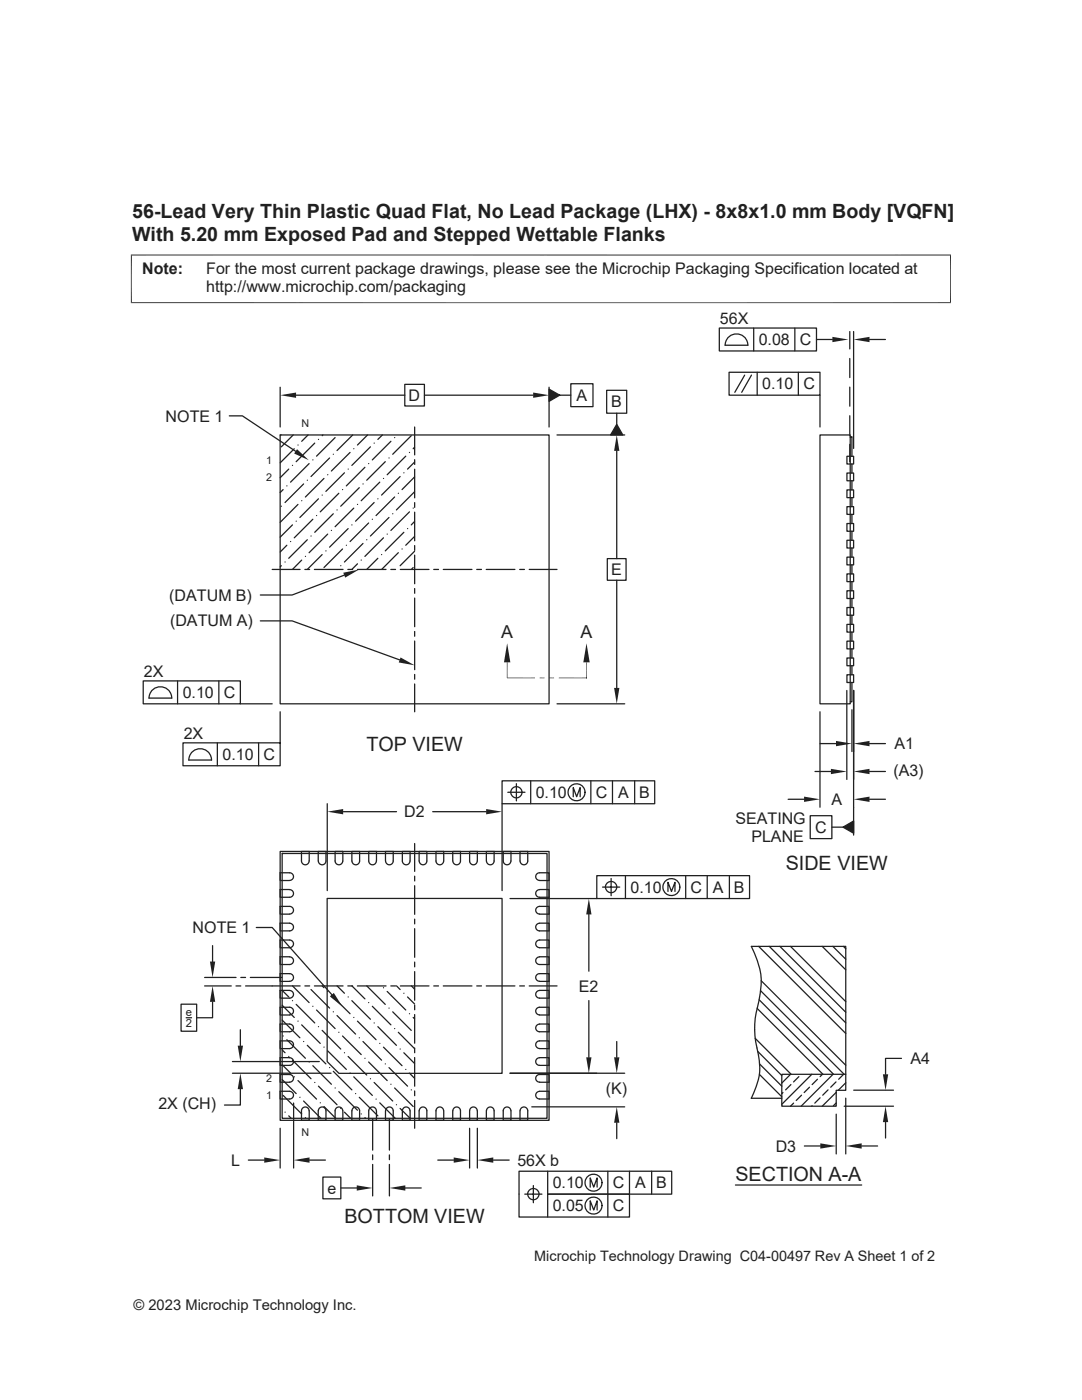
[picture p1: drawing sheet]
<svg xmlns="http://www.w3.org/2000/svg" width="216mm" height="279mm" viewBox="0 0 216 279" stroke-linecap="round" stroke-linejoin="round" font-family="sans-serif">
<g fill="none" stroke="#231f20" stroke-width=".25">
<path d="M55.9 86.8h.1M55.9 86.8h53.7v53.7h-53.7zM56.5 97.7l-.6 .6M57.2 97h.1M57.6 93.6l-1.7 1.7M58.4 92.9h.1M58.5 86.8l-2.4 2.4M58.7 89.6l-2.8 2.8M59.5 88.8h.1M60.2 99.9h.1M60.6 96.6l-3.7 3.7M61.3 95.8h.1"/>
<path d="M61.5 86.8l-1.3 1.3M61.7 92.5l-3.7 3.7M62.4 91.8h.1M62.8 88.4l-3.7 3.7M63.5 87.7h.1M63.5 99.5l-3.7 3.8M64.3 98.8h.1M64.4 86.8l-.1 .2M64.6 95.5l-3.7 3.7M65.4 94.7h.1M65.8 91.4l-3.7 3.7M66.5 90.7h.1"/>
<path d="M66.9 87.3l-3.7 3.7M67.6 98.4l-3.7 3.8M68.3 97.7h.1M68.7 94.4l-3.7 3.7M69.5 93.6h.1M69.9 90.3l-3.8 3.7M70.4 86.8l-3.2 3.1M70.6 89.6h.1M71.7 97.3l-3.7 3.7M72.4 96.6h.1M72.8 93.3l-3.7 3.7M73.3 86.8l-2 2"/>
<path d="M73.6 92.5h.1M73.9 89.2l-3.7 3.7M74.7 88.4h.1M75.4 99.5h.1M75.8 96.2l-3.7 3.7M76.3 86.8l-.9 .9M76.5 95.5h.1M76.9 92.1l-3.7 3.7M77.6 91.4h.1M78 88.1l-3.7 3.7M78.7 87.3h.1M78.7 99.2l-3.7 3.7"/>
<path d="M79.5 98.4h.1M79.8 95.1l-3.7 3.7M80.6 94.4h.1M81 91l-3.7 3.7M81.7 90.3h.1M82.1 87l-3.7 3.7M82.7 89.3l-.3 .3M82.7 92.2l-1.4 1.4M82.7 95.2l-2.5 2.5M82.7 98.2l-3.6 3.6M123.1 84.7l1.2 2.1h-2.5zM123.1 82.5v2.2"/>
<path d="M163.6 86.8h6.1v53.7h-6.1zM169 97.8h1.3v1.5h-1.3zM169 94.4h1.3v1.5h-1.3zM169 91.1h1.3v1.5h-1.3zM170 87.2h-.3h.3v3.9M170 92.6v1.8M170 95.9v1.9M170 99.3v1.8M56.1 101h.1M56.1 112.9l-.2 .2M56.9 112.2h.1M57.2 108.8l-1.3 1.4"/>
<path d="M58 108.1h.1M58.4 104.8l-2.5 2.4M59.1 104h.1M59.5 100.7l-3.6 3.5M60.2 111.8l-1.8 1.8M60.9 111h.1M61.3 107.7l-3.7 3.7M62.1 107h.1M62.4 103.6l-3.7 3.7M63.2 102.9h.1M64.3 110.7l-3 2.9M65 109.9h.1"/>
<path d="M65.4 106.6l-3.7 3.7M66.1 105.9h.1M66.5 102.5l-3.7 3.7M67.2 101.8h.1M68 112.9h.1M68.3 109.6l-3.7 3.7M69.1 108.8h.1M69.5 105.5l-3.7 3.7M70.2 104.8h.1M70.6 101.4l-3.7 3.7M71.3 100.7h.1M71.3 112.5l-1.1 1.1"/>
<path d="M72.1 111.8h.1M72.4 108.5l-3.7 3.7M73.2 107.7h.1M73.6 104.4l-3.7 3.7M74.3 103.6h.1M74.7 100.3l-3.7 3.7M75.4 111.4l-2.2 2.2M76.1 110.7h.1M76.5 107.3l-3.7 3.7M77.3 106.6h.1M77.6 103.3l-3.7 3.7M78.4 102.5h.1"/>
<path d="M79.5 110.3l-3.3 3.3M80.2 109.6h.1M80.6 106.2l-3.7 3.7M81.3 105.5h.1M81.7 102.2l-3.7 3.7M82.4 101.4h.1M82.4 113.3l-.3 .3M82.7 104.1l-.6 .7M82.7 107.1l-1.7 1.7M82.7 110l-2.9 2.9M169 117.9h1.3v1.5h-1.3zM169 114.5h1.3v1.6h-1.3z"/>
<path d="M169 111.2h1.3v1.5h-1.3zM169 107.8h1.3v1.6h-1.3zM169 104.5h1.3v1.5h-1.3zM169 101.1h1.3v1.6h-1.3zM170 102.7v1.8M170 106v1.8M170 109.4v1.8M170 112.7v1.8M170 116.1v1.8M170 119.4v1.8M169 134.7h1.3v1.5h-1.3zM169 131.3h1.3v1.6h-1.3z"/>
<path d="M169 128h1.3v1.5h-1.3zM169 124.6h1.3v1.6h-1.3zM169 121.2h1.3v1.6h-1.3zM170 136.2v3.9h-.3M170 122.8v1.8M170 126.2v1.8M170 129.5v1.8M170 132.9v1.8M55.9 177.5h1.9a.76 .76 0 0 1 .8 .8 .76 .76 0 0 1-.8 .8h-1.9zM55.9 169.9h53.7v53.7h-53.7zM56.3 170.3h52.9v52.9h-52.9zM56.3 170.3h.1"/>
<path d="M57.8 175.7a.76 .76 0 0 0 .8-.8 .76 .76 0 0 0-.8-.7h-1.9v1.5h1.9M61.7 171.8a.76 .76 0 0 1-.8 .8 .76 .76 0 0 1-.7-.8v-1.9h1.5v1.9M63.5 169.9h1.5v1.9a.77 .77 0 0 1-.7 .8 .77 .77 0 0 1-.8-.8zM65.3 179.3h34.9v34.9h-32.6l-2.3-2.3zM66.9 169.9h1.5v1.9a.76 .76 0 0 1-.8 .8 .76 .76 0 0 1-.7-.8zM70.2 171.8a.76 .76 0 0 0 .8 .8 .76 .76 0 0 0 .8-.8v-1.9h-1.6v1.9M75.1 171.8a.76 .76 0 0 1-.8 .8 .76 .76 0 0 1-.7-.8v-1.9h1.5v1.9M76.9 169.9h1.6v1.9a.77 .77 0 0 1-.8 .8 .77 .77 0 0 1-.8-.8zM80.3 169.9h1.5v1.9a.76 .76 0 0 1-.8 .8 .76 .76 0 0 1-.7-.8zM83.7 171.8a.76 .76 0 0 0 .7 .8 .76 .76 0 0 0 .8-.8v-1.9h-1.6v1.9M88.5 171.8a.76 .76 0 0 1-.7 .8 .76 .76 0 0 1-.8-.8v-1.9h1.5v1.9M90.3 169.9h1.6v1.9a.77 .77 0 0 1-.8 .8 .77 .77 0 0 1-.8-.8z"/>
<path d="M93.7 169.9h1.6l-.1 1.9a.76 .76 0 0 1-.7 .8 .76 .76 0 0 1-.8-.8zM97.1 171.8a.76 .76 0 0 0 .7 .8 .76 .76 0 0 0 .8-.8v-1.9h-1.6v1.9M100.4 169.9h1.6l-.1 1.9a.76 .76 0 0 1-.7 .8 .76 .76 0 0 1-.8-.8zM103.8 169.9h1.5v1.9a.77 .77 0 0 1-.8 .8 .77 .77 0 0 1-.7-.8zM107.1 177.8l.6-.3h1.9v1.6h-1.9a.76 .76 0 0 1-.7-.5 .76 .76 0 0 1 .1-.8zM107.7 175.7a.76 .76 0 0 1-.8-.8 .76 .76 0 0 1 .8-.7h1.9v1.5h-1.9M55.9 180.9h1.9a.77 .77 0 0 1 .8 .8 .77 .77 0 0 1-.8 .7h-1.9zM55.9 190.9l1.9 .1a.76 .76 0 0 1 .8 .7 .76 .76 0 0 1-.8 .8h-1.9zM55.9 194.3h1.9a.77 .77 0 0 1 .8 .8 .77 .77 0 0 1-.8 .8h-1.9zM56.3 197.7l1.3 1.3M57.8 184.2h-1.9v1.6h1.9a.76 .76 0 0 0 .8-.8 .76 .76 0 0 0-.8-.7M57.8 189.1a.76 .76 0 0 0 .8-.7 .76 .76 0 0 0-.8-.8h-1.9v1.5h1.9"/>
<path d="M57.8 197.7h-1.9v1.5h1.9a.76 .76 0 0 0 .8-.8 .76 .76 0 0 0-.8-.7M58.4 196.7l3.3 3.4M58.4 199.7h.1M62.1 197.5l3.7 3.7M64.3 196.7l.3 .4M65.4 197.9h.1M66.1 198.6l3.7 3.7M67.2 196.7l1.5 1.5M69.5 199h.1M70.2 196.7l2.6 2.6M70.2 199.7l3.7 3.7M73.2 196.7l3.7 3.7"/>
<path d="M76.5 197.1h.1M77.3 197.9l3.7 3.7M79.1 196.7l.7 .8M80.6 198.2h.1M81.3 199l1.4 1.4M82.1 196.7l.6 .7M107.1 194.6l.6-.3h1.9v1.6l-1.9-.1a.76 .76 0 0 1-.7-.4 .76 .76 0 0 1 .1-.8zM107.1 191.2l.6-.3h1.9v1.6h-1.9a.76 .76 0 0 1-.7-.5 .76 .76 0 0 1 .1-.8zM107.1 181.1l.6-.2h1.9v1.5h-1.9a.76 .76 0 0 1-.7-.4 .76 .76 0 0 1 .1-.9zM107.7 197.7h1.9v1.5h-1.9a.76 .76 0 0 1-.8-.8 .76 .76 0 0 1 .8-.7M107.7 184.2h1.9v1.6h-1.9a.76 .76 0 0 1-.8-.8 .76 .76 0 0 1 .8-.7M107.7 189.1a.76 .76 0 0 1-.8-.7 .76 .76 0 0 1 .8-.8h1.9v1.5h-1.9"/>
<path d="M151.4 188.9l17.4 17.3M151.5 199.5l14.8 14.9M151.8 197.7l16.6 16.7M151.9 195.7l16.9 16.9M153.5 188.9l15.3 15.2M155.6 188.9l13.2 13.1M157.7 188.9l11.1 11M164.1 188.9l4.7 4.6M166.2 188.9l2.6 2.5M168.3 188.9l.5 .4M55.9 204.4h1.9a.76 .76 0 0 1 .8 .7 .76 .76 0 0 1-.8 .8h-1.9zM55.9 207.7h1.9a.77 .77 0 0 1 .8 .8 .77 .77 0 0 1-.8 .8h-1.9z"/>
<path d="M55.9 217.8h1.9a.76 .76 0 0 1 .8 .8 .76 .76 0 0 1-.8 .7h-1.9zM56.3 200.6l2.4 2.5M56.3 203.6l3.5 3.5M56.3 209.5l.6 .6M56.3 212.5l1.7 1.7M56.3 215.5l2.8 2.7M56.5 206.8h.1M56.5 218.6l3.7 3.7M57.2 207.5l3.7 3.7M57.6 210.8h.1M57.8 202.5a.76 .76 0 0 0 .8-.7 .76 .76 0 0 0-.8-.8h-1.9v1.6h1.9M57.8 211.1h-1.9v1.5h1.9a.76 .76 0 0 0 .8-.7 .76 .76 0 0 0-.8-.8"/>
<path d="M57.8 216a.76 .76 0 0 0 .8-.8 .76 .76 0 0 0-.8-.8h-1.9v1.6h1.9M58.4 211.6l3.7 3.7M58.7 214.9h.1M59.1 200.4l3.7 3.8M59.5 203.8h.1M59.5 215.6l3.7 3.8M59.8 219h.1M60.2 204.5l3.7 3.7M60.6 207.9h.1M60.6 219.7l3.4 3.5M61.3 208.6l3.7 3.7M61.7 211.9h.1"/>
<path d="M62.4 200.8h.1M62.4 212.7l3.7 3.7M62.8 216h.1M63.2 201.6l3.7 3.7M63.5 204.9h.1M63.5 216.8l3.7 3.7M64.3 205.6l3.7 3.8M64.6 209h.1M65.4 209.7l3.7 3.7M65.8 213.1h.1M66.5 201.9h.1M66.5 213.8l3.7 3.7"/>
<path d="M66.9 217.1h.1M67.2 202.7l3.8 3.7M67.6 206h.1M67.6 217.9l3.7 3.7M68.3 206.8l3.8 3.7M68.7 210.1h.1M69.5 210.8l3.7 3.7M69.8 214.2h.1M70.6 203.1h.1M70.6 214.9l3.7 3.7M71 218.2h.1M71.3 203.8l3.7 3.7"/>
<path d="M71.7 207.1h.1M71.7 219l3.7 3.7M72.4 207.9l3.7 3.7M72.8 211.2h.1M73.6 200.1h.1M73.6 211.9l3.7 3.7M73.9 215.3h.1M74.3 200.8l3.7 3.7M74.7 204.2h.1M74.7 216l3.7 3.7M75 219.4h.1M75.4 204.9l3.7 3.7"/>
<path d="M75.8 208.2h.1M76.5 209l3.7 3.7M76.9 212.3h.1M77.6 201.2h.1M77.6 213.1l3.7 3.7M78 216.4h.1M78.4 201.9l3.7 3.7M78.7 205.3h.1M78.7 217.1l3.7 3.7M79.5 206l3.2 3.3M79.8 209.4h.1M80.6 210.1l2.1 2.1"/>
<path d="M81 213.4h.1M81.7 202.3h.1M81.7 214.2l1 1M82.1 217.5h.1M82.4 203.1l.3 .2M107.1 218l.6-.2h1.9v1.5h-1.9a.76 .76 0 0 1-.7-.4 .76 .76 0 0 1 .1-.9zM107.1 208l.6-.3h1.9v1.6h-1.9a.76 .76 0 0 1-.7-.5 .76 .76 0 0 1 .1-.8zM107.1 204.6l.6-.2h1.9v1.5h-1.9a.76 .76 0 0 1-.7-.5 .76 .76 0 0 1 .1-.8zM107.7 211.1h1.9v1.5h-1.9a.76 .76 0 0 1-.8-.7 .76 .76 0 0 1 .8-.8M107.7 216a.76 .76 0 0 1-.8-.8 .76 .76 0 0 1 .8-.8h1.9v1.6h-1.9M107.7 202.5a.76 .76 0 0 1-.8-.7 .76 .76 0 0 1 .8-.8h1.9v1.6h-1.9M149.9 219.2h.1"/>
<path d="M150.7 207.2l7.2 7.2M151.1 201.3l13.1 13.1M151.2 209.8l4.8 4.9M151.5 214.4l4.5 4.5M151.6 212.3l4.4 4.5M156 214.4h12.8v3.2h-1.9v3.2h-10.9zM156.2 218l-.2 .3M157.8 214.4l-1.8 1.8M157.8 216.5l-1 1M159.4 214.9l-1.1 1M159.9 218.6l-1 1M161.5 217l-1 1"/>
<path d="M162 214.4l-6 6M163.1 215.4l-1 1.1M163.6 219.1l-1 1.1M164.1 214.4l-.5 .5M165.2 217.5l-1 1.1M166.2 214.4l-6.3 6.4M166.8 215.9l-1 1.1M166.9 218l-2.8 2.8M168.3 214.4l-1 1M168.8 214.4v-25.5h-18.9a14.4 14.4 0 0 1 1.9 8.7l-.4 2.2a18.3 18.3 0 0 0-.1 10.7 11.1 11.1 0 0 1-.8 7.5l-.6 1.2h6.1M168.8 216.1l-1.5 1.5M56.9 222h.1"/>
<path d="M57.6 222.7l.5 .5M60.9 223.1h.1M61.7 221.7v1.9h-1.5v-1.9a.76 .76 0 0 1 .7-.8 .76 .76 0 0 1 .8 .8M63.8 221.1a.76 .76 0 0 1 .8-.1 .76 .76 0 0 1 .4 .7v1.9h-1.5v-1.9zM63.9 220.1h.1M64.6 220.8l2.4 2.4M67.1 221.1a.77 .77 0 0 1 .8-.1 .77 .77 0 0 1 .5 .7v1.9h-1.5v-1.9zM68 221.2h.1M68.7 222l1.3 1.2M70.2 221.7v1.9h1.6v-1.9a.76 .76 0 0 0-.8-.8 .76 .76 0 0 0-.8 .8M72.1 222.3h.1M72.8 223.1l.1 .1"/>
<path d="M75.1 221.7v1.9h-1.5v-1.9a.76 .76 0 0 1 .7-.8 .76 .76 0 0 1 .8 .8M75.8 220.1l3.1 3.1M77.2 221.1a.76 .76 0 0 1 .8-.1 .76 .76 0 0 1 .5 .7v1.9h-1.6v-1.9zM79.1 220.5h.1M79.8 221.2l2 2M80.5 221.1a.77 .77 0 0 1 .9-.1 .77 .77 0 0 1 .4 .7v1.9h-1.5v-1.9zM83.6 221.7v1.9h1.6v-1.9a.76 .76 0 0 0-.8-.8 .76 .76 0 0 0-.7 .8M88.5 221.7v1.9h-1.5v-1.9a.76 .76 0 0 1 .8-.8 .76 .76 0 0 1 .7 .8M90.6 221.1a.76 .76 0 0 1 .8-.1 .76 .76 0 0 1 .5 .7v1.9h-1.6l.1-1.9zM93.9 221.1a.77 .77 0 0 1 .9-.1 .77 .77 0 0 1 .4 .7v1.9h-1.5v-1.9zM97 221.7v1.9h1.6v-1.9a.76 .76 0 0 0-.8-.8 .76 .76 0 0 0-.7 .8M100.7 221.1a.77 .77 0 0 1 .8-.1 .77 .77 0 0 1 .5 .7v1.9h-1.6v-1.9z"/>
<path d="M104 221.1a.76 .76 0 0 1 .8-.1 .76 .76 0 0 1 .5 .7v1.9h-1.5v-1.9zM158.3 220.2l-.6 .6M162.1 220.7l-.1 .1M166.9 220.1l-.6 .6"/>
</g>
<path d="M123.1 84.7l1.2 2.1h-2.5z" fill="#231f20"/>
<path d="M109.6 77.7l2.1 1.2-2.1 1.2zM111.7 78.9h2.2M121.1 77.9h4v4.6h-4z" fill="none" stroke="#231f20" stroke-width=".25"/>
<path d="M109.6 77.7l2.1 1.2-2.1 1.2z" fill="#231f20"/>
<g fill="none" stroke="#231f20" stroke-width=".25">
<path d="M113.9 76.6h4.4v4.6h-4.4zM104.7 238.3h3.4M106.4 236.6v3.4M109.3 233.7v4.6h16.3v4.6h-22v-9.2h30.4v4.6h-24.7v4.6M117.8 236.9v-1.8l.7 1.8 .6-1.8v1.8M121.3 233.7v9.2M125.6 233.7v4.6M130 233.7v4.6M117.8 241.5v-1.9l.7 1.9 .6-1.9v1.9"/>
<circle cx="106.4" cy="238.3" r="1.13"/>
<circle cx="118.4" cy="236" r="1.7"/>
<circle cx="118.4" cy="240.6" r="1.7"/>
</g>
<path d="M68.5 114.3l3.1-.6-2.7 1.6z" fill="#231f20"/>
<path d="M68.7 114.8l-10.4 3.9h-6.4" fill="none" stroke="#231f20" stroke-width=".25"/>
<path d="M79.9 131.2l2.8 1.6-3.1-.6z" fill="#231f20"/>
<path d="M51.9 123.9h6.4l21.5 7.8M161.7 162.8h4.3v4.6h-4.3zM166 165.1h2.2M168.2 165.1l2.1-1.2v2.4z" fill="none" stroke="#231f20" stroke-width=".25"/>
<path d="M59.3 89.6l2.3 2.2-2.9-1.3z" fill="#231f20"/>
<g fill="none" stroke="#231f20" stroke-width=".25">
<path d="M45.8 83h2.6l10.6 7.1M100.2 155.8h30.4v4.6h-30.4zM101.3 158.1h3.5M103 156.4v3.4M105.9 155.8v4.6M114.4 159v-1.8l.7 1.8 .7-1.8v1.8M117.9 155.8v4.6M122.2 155.8v4.6M126.6 155.8v4.6M119.1 174.8h30.5v4.5h-30.5zM120.2 177h3.5M121.9 175.3v3.5"/>
<path d="M124.8 174.8v4.5M133.3 177.9v-1.8l.7 1.8 .7-1.8v1.8M136.8 174.8v4.5M141.1 174.8v4.5M145.5 174.8v4.5"/>
<circle cx="103" cy="158.1" r="1.12"/>
<circle cx="115" cy="158.1" r="1.7"/>
<circle cx="122" cy="177" r="1.13"/>
<circle cx="134" cy="177" r="1.7"/>
</g>
<path d="M168.2 165.1l2.1-1.2v2.4z" fill="#231f20"/>
<g fill="none" stroke="#231f20" stroke-width=".25">
<path d="M143.5 65.5h19.4v4.5h-19.4zM144.7 68.9h4.5M144.7 68.9a2.26 2.26 0 0 1 2.3-2.3 2.26 2.26 0 0 1 2.2 2.3M145.5 74.3h18.1v4.6h-18.1zM148.6 74.9l-2 3.4M149.9 74.9l-1.9 3.4M150.4 65.5v4.5M151.1 74.3v4.6M158.6 65.5v4.5M159.3 74.3v4.6M163.6 78.9v6.3M82.7 85.2v5.6"/>
<path d="M82.7 91.7v1M82.7 93.6v5.8M54.3 113.6h5.6M60.8 113.6h1M62.7 113.6h5.8M69.4 113.6h1M71.3 113.6h5.7M78 113.6h.9M79.9 113.6h5.7M82.7 100.3v1M82.7 102.2v5.7M82.7 108.9v.9"/>
<path d="M82.7 110.8v5.7M82.7 117.5v.9M82.7 119.4v5.7M86.6 113.6h.9M88.5 113.6h5.7M95.1 113.6h1M97 113.6h5.7M103.7 113.6h.9M105.6 113.6h5.5M82.7 126v1M82.7 127.9v5.7M82.7 134.6v1"/>
<path d="M82.7 136.5v5.5M82.7 168.3v5.6M82.7 174.9v.9M82.7 176.8v5.7M170.3 161.1v5.6M54.3 196.8h5.6M60.8 196.8h1M62.7 196.8h5.8M69.4 196.8h1M71.3 196.8h5.7M78 196.8h.9M79.9 196.8h5.7"/>
<path d="M82.7 183.4v1M82.7 185.3v5.8M82.7 192v1M82.7 193.9v5.7M86.6 196.8h.9M88.5 196.8h5.7M95.1 196.8h1M97 196.8h5.7M103.7 196.8h.9M105.6 196.8h5.5M82.7 200.6v.9M82.7 202.5v5.7"/>
<path d="M82.7 209.1v1M82.7 211.1v5.7M82.7 217.7v1M82.7 219.6v5.6M170.3 217.6h8M179.9 211.2h-3.2v3.2M168.4 220.8h9.9M176.7 223.9v3.2"/>
</g>
<path d="M26.2 50.8v9.7M189.7 50.8v9.7M189.8 50.9h-163.7M26.1 60.4h163.7" fill="none" stroke="#231f20" stroke-width=".2"/>
<g fill="#231f20">
<path d="M176.7 220.8l.5 3.1h-1z"/>
<path d="M176.2 214.4h1l-.5 3.2z"/>
</g>
<path d="M168.8 219.2v11.1M160.5 228.7h3.2M166.9 222.4v7.9M171.9 228.7h3.2" fill="none" stroke="#231f20" stroke-width=".25"/>
<g fill="#231f20">
<path d="M168.8 228.7l3.1-.5v1z"/>
<path d="M163.7 228.2l3.2 .5-3.2 .5z"/>
</g>
<path d="M55.9 77.3v7.9M59.1 78.9h21.7M84.7 78.9h21.7M109.6 77.3v7.9M146.7 236.5h25.2" fill="none" stroke="#231f20" stroke-width=".25"/>
<g fill="#231f20">
<path d="M55.9 78.9l3.2-.6v1.1z"/>
<path d="M106.4 78.3l3.2 .6-3.2 .5z"/>
</g>
<path d="M80.8 76.7h3.9v4.3h-3.9zM111.1 86.8h13.6M123.1 90v21.5M123.1 115.8v21.5M111.1 140.5h13.6" fill="none" stroke="#231f20" stroke-width=".25"/>
<g fill="#231f20">
<path d="M123.1 86.8l.5 3.2h-1.1z"/>
<path d="M122.5 137.3h1.1l-.5 3.2z"/>
</g>
<path d="M121.2 111.5h3.7v4.3h-3.7zM65.3 160.4v17.3M68.5 162h10.6M86.3 162h10.7M100.2 160.4v17.3" fill="none" stroke="#231f20" stroke-width=".25"/>
<g fill="#231f20">
<path d="M65.3 162l3.2-.5v1z"/>
<path d="M97 161.5l3.2 .5-3.2 .5z"/>
</g>
<path d="M46.4 211.9h17.3M46.4 214.2h19.7M48 217.4v3.1h-3.2M48 205.5v3.2" fill="none" stroke="#231f20" stroke-width=".25"/>
<g fill="#231f20">
<path d="M47.4 208.7h1.1l-.5 3.2z"/>
<path d="M48 214.2l.5 3.2h-1.1z"/>
</g>
<path d="M49.6 231.5h3.1M55.9 225.2v7.9M58.6 220.1v13M61.8 231.5h3.1" fill="none" stroke="#231f20" stroke-width=".25"/>
<g fill="#231f20">
<path d="M58.6 231.5l3.2-.5v1.1z"/>
<path d="M52.7 231l3.2 .5-3.2 .6z"/>
</g>
<path d="M101.8 179.3h17.3M117.5 182.5v11.3M117.5 199.7v11.3M101.8 214.2h17.3" fill="none" stroke="#231f20" stroke-width=".25"/>
<g fill="#231f20">
<path d="M117 211h1l-.5 3.2z"/>
<path d="M117.5 179.3l.5 3.2h-1z"/>
</g>
<path d="M40.8 195.1h6.3M40.8 196.8h5.3M42.4 199.9v3.2h-3.2M42.4 188.7v3.2M47.1 196.8h.9M48 195.1h1M49 196.8h5.3M50 195.1h6.2" fill="none" stroke="#231f20" stroke-width=".25"/>
<g fill="#231f20">
<path d="M41.9 191.9h1l-.5 3.2z"/>
<path d="M42.4 196.8l.5 3.1h-1z"/>
</g>
<path d="M170.3 137.8v12.2M163.6 148.4h3.2M170 141.6v8.4M173.5 148.4h3.2M36.1 200.4h3.1v5.4h-3.1zM37.1 203.1h1.1" fill="none" stroke="#231f20" stroke-width=".25"/>
<g fill="#231f20">
<path d="M166.8 147.9l3.2 .5-3.2 .5z"/>
<path d="M170.3 148.4l3.2-.5v1z"/>
</g>
<path d="M169 137.8v17.8M170.3 137.8v17.8M162.6 154h3.2M173.5 154h3.2" fill="none" stroke="#231f20" stroke-width=".25"/>
<g fill="#231f20">
<path d="M165.8 153.4l3.2 .6-3.2 .5z"/>
<path d="M170.3 154l3.2-.6v1.1z"/>
</g>
<path d="M170.3 137.8v23.3M157.3 159.5h3.1M163.6 142v19.1M173.5 159.5h3.2" fill="none" stroke="#231f20" stroke-width=".25"/>
<g fill="#231f20">
<path d="M160.4 159l3.2 .5-3.2 .5z"/>
<path d="M170.3 159.5l3.2-.5v1z"/>
</g>
<path d="M162.9 67.8h3.2M169.6 66.2v3.4M169.6 71.5v3.9M169.6 77.3v3.8M170.3 66.2v23.3M173.5 67.8h3.2M169.6 83v3.8M169.6 88.7v3.5" fill="none" stroke="#231f20" stroke-width=".25"/>
<g fill="#231f20">
<path d="M170.3 67.8l3.2-.6v1.1z"/>
<path d="M166.1 67.2l3.2 .6-3.2 .5z"/>
</g>
<path d="M101.8 214.2h22.9M123.1 207.9v3.1M106.1 220.9h18.6M123.1 224.1v3.1" fill="none" stroke="#231f20" stroke-width=".25"/>
<g fill="#231f20">
<path d="M123.1 220.9l.5 3.2h-1.1z"/>
<path d="M122.5 211h1.1l-.5 3.2z"/>
<path d="M65.8 198.9l.8-.7 1.7 2.7z"/>
</g>
<g fill="none" stroke="#231f20" stroke-width=".25">
<path d="M28.6 135.9h19.4v4.6h-19.4zM30.5 137.7a2.27 2.27 0 0 1 2.4-.5 2.27 2.27 0 0 1 1.4 2.1h-4.6l.3-1.1zM35.4 135.9v4.6M43.7 135.9v4.6M36.5 148.3h19.4v4.5h-19.4zM42.2 151.7a2.26 2.26 0 0 0-2.3-2.3 2.26 2.26 0 0 0-2.2 2.3h4.5M43.4 148.3v4.5M48 140.5h6.3M51.6 148.3v4.5M55.9 142v6.3M51.1 185.1h3.2l11.9 13.4M68 237.1h3.2"/>
<path d="M74.4 223.3v6.2M74.4 230.5v.9M74.4 232.4v6.3M77.7 223.3v6.2M77.7 230.5v.9M77.7 232.4v6.3M80.9 237.1h3.2"/>
</g>
<g fill="#231f20">
<path d="M77.7 237.1l3.2-.5v1z"/>
<path d="M71.2 236.6l3.2 .5-3.2 .5z"/>
</g>
<path d="M64.4 234.9h3.6v4.3h-3.6zM87.4 231.5h3.1M93.7 225.2v7.9M95.3 225.2v7.9M98.4 231.5h3.2" fill="none" stroke="#231f20" stroke-width=".25"/>
<g fill="#231f20">
<path d="M90.5 231l3.2 .5-3.2 .6z"/>
<path d="M95.3 231.5l3.1-.5v1.1z"/>
</g>
<path d="M101.2 132.2v3.1h5.5" fill="none" stroke="#231f20" stroke-width=".2"/>
<g fill="#231f20">
<path d="M107.7 135.2h.9l-.9 .2z"/>
<path d="M107.7 135.4l.9-.2v.2z"/>
<path d="M109.6 135.2h1l-1 .2z"/>
<path d="M109.6 135.4l1-.2v.2z"/>
</g>
<path d="M111.5 135.3h5.5M117 132.2v3.2" fill="none" stroke="#231f20" stroke-width=".2"/>
<g fill="#231f20">
<path d="M101.2 128.4l.6 3.8h-1.2z"/>
<path d="M117 128.4l.7 3.8h-1.3z"/>
</g>
<g font-size="3.9" fill="#231f20">
<text x="26.4" y="43.5">56-Lead Very Thin Plastic Quad Flat, No Lead Package (LHX) - 8x8x1.0 mm Body [VQFN]</text>
<text x="26.4" y="48.1">With 5.20 mm Exposed Pad and Stepped Wettable Flanks</text>
<text x="73.1" y="149.8">TOP VIEW</text>
<text x="156.8" y="173.6">SIDE VIEW</text>
<text x="146.7" y="235.7">SECTION A-A</text>
<text x="68.7" y="244.1">BOTTOM VIEW</text>
</g>
<g font-size="3.6" fill="#231f20">
<text x="100" y="127.3">A</text>
<text x="115.8" y="127.3">A</text>
</g>
<g font-size="3.2" fill="#231f20">
<text x="28.4" y="54.7">Note:</text>
<text x="41.1" y="58.3">http://www.microchip.com/packaging</text>
<text x="41.1" y="54.7">For the most current package drawings, please see the Microchip Packaging Specification located at</text>
<text x="143.7" y="64.7">56X</text>
<text x="151.4" y="68.9">0.08</text>
<text x="159.6" y="68.9">C</text>
<text x="152.1" y="77.7">0.10</text>
<text x="160.3" y="77.7">C</text>
<text x="81.5" y="80">D</text>
<text x="115" y="80">A</text>
<text x="122" y="81.3">B</text>
<text x="33" y="84.2">NOTE 1</text>
<text x="33.8" y="119.9">(DATUM B)</text>
<text x="121.9" y="114.8">E</text>
<text x="33.9" y="125">(DATUM A)</text>
<text x="28.7" y="135.1">2X</text>
<text x="36.4" y="139.3">0.10</text>
<text x="44.6" y="139.3">C</text>
<text x="36.7" y="147.5">2X</text>
<text x="178.5" y="149.5">A1</text>
<text x="44.4" y="151.7">0.10</text>
<text x="52.6" y="151.7">C</text>
<text x="178.3" y="154.8">(A3)</text>
<text x="106.9" y="159.3">0.10</text>
<text x="118.9" y="159.3">C</text>
<text x="123.4" y="159.3">A</text>
<text x="127.5" y="159.3">B</text>
<text x="165.9" y="160.7">A</text>
<text x="80.6" y="163.1">D2</text>
<text x="146.7" y="164.4">SEATING</text>
<text x="162.7" y="166.2">C</text>
<text x="149.9" y="168">PLANE</text>
<text x="125.8" y="178.2">0.10</text>
<text x="137.8" y="178.2">C</text>
<text x="142.3" y="178.2">A</text>
<text x="146.5" y="178.2">B</text>
<text x="38.4" y="186.2">NOTE 1</text>
<text x="115.5" y="197.9">E2</text>
<text x="181.7" y="212.4">A4</text>
<text x="31.6" y="221.4">2X (CH)</text>
<text x="120.9" y="218.4">(K)</text>
<text x="46.1" y="232.7">L</text>
<text x="103.2" y="232.6">56X b</text>
<text x="154.8" y="229.8">D3</text>
<text x="65.3" y="238.2">e</text>
<text x="110.3" y="237.2">0.10</text>
<text x="122.3" y="237.2">C</text>
<text x="126.7" y="237.2">A</text>
<text x="130.9" y="237.2">B</text>
<text x="110.3" y="241.7">0.05</text>
<text x="122.3" y="241.7">C</text>
</g>
<g font-size="2.9" fill="#231f20">
<text x="106.6" y="251.7">Microchip Technology Drawing C04-00497 Rev A Sheet 1 of 2</text>
<text x="26.6" y="261.3">© 2023 Microchip Technology Inc.</text>
</g>
<g font-size="2.2" fill="#231f20">
<text x="37.1" y="202.8">e</text>
<text x="37.1" y="205">2</text>
</g>
<g font-size="2.1" fill="#231f20">
<text x="60.2" y="85.2">N</text>
<text x="53.1" y="96">2</text>
<text x="53.1" y="92.6">1</text>
<text x="53.1" y="216">2</text>
<text x="53.1" y="219.3">1</text>
<text x="60.2" y="226.7">N</text>
</g>
</svg>
